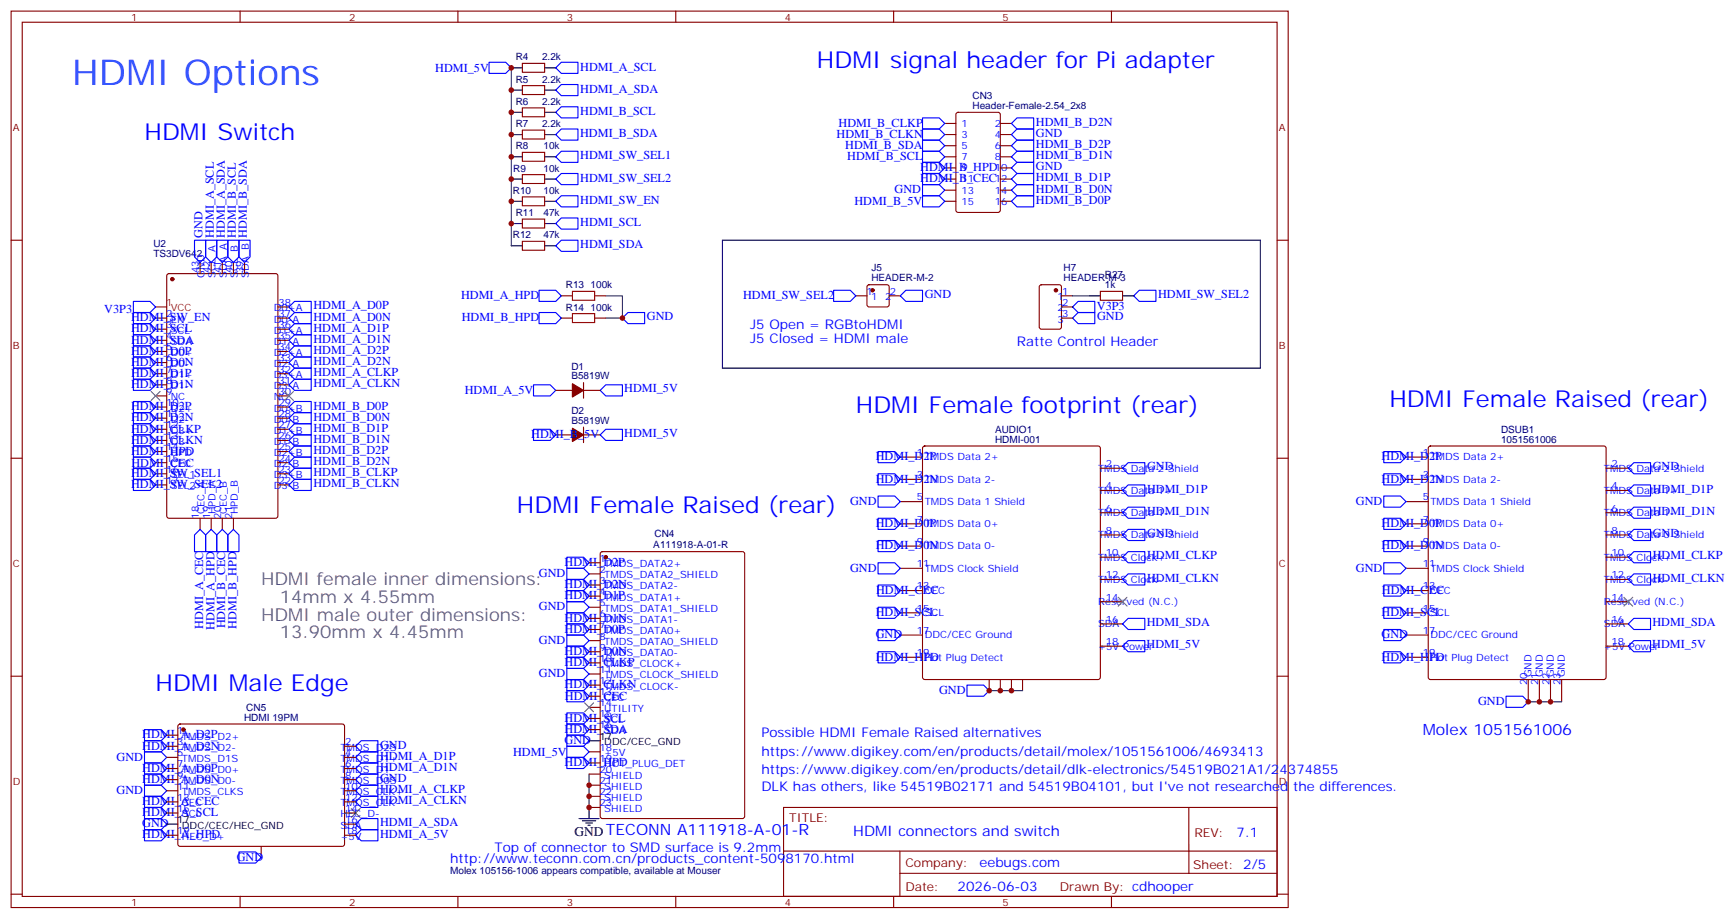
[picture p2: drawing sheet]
<svg xmlns="http://www.w3.org/2000/svg" width="550mm" height="292mm" viewBox="0 0 550 292" stroke-linecap="round" stroke-linejoin="round" font-family="sans-serif">
<g fill="none" stroke="#870000" stroke-width=".35">
<path d="M3.5 3.5h405.4v284.4h-405.4zM7.1 7.1h398.2v277.2h-398.2zM76.2 3.5v3.6M145.3 3.5v3.6M214.5 3.5v3.6M283.6 3.5v3.6M352.8 3.5v3.6M165.8 27.2h7.1v2.8h-7.1zM165.8 20.1h7.1v2.8h-7.1zM165.8 34.2h7.1v2.8h-7.1zM299.9 39.2h3.5M303.6 35.8l.5-.2h12.7l.6 .5 .1 30.6-.5 .6-12.9 .1-.7-.5v-30.6z"/>
<path d="M317.5 39.2h3.5M165.8 48.3h7.1v2.9h-7.1zM165.8 55.4h7.1v2.8h-7.1zM165.8 41.3h7.1v2.8h-7.1zM299.9 42.7h3.5M299.9 46.2h3.5M299.9 49.7h3.5M299.9 53.3h3.5M299.9 56.8h3.5M317.5 42.7h3.5M317.5 46.2h3.5M317.5 49.7h3.5"/>
<path d="M317.5 53.3h3.5M317.5 56.8h3.5M3.5 76.2h3.6M165.8 69.5h7.1v2.8h-7.1zM165.8 76.6h7.1v2.8h-7.1zM165.8 62.4h7.1v2.9h-7.1zM299.9 60.3h3.5M299.9 63.9h3.5M317.5 60.3h3.5M317.5 63.9h3.5M405.3 76.2h3.6M53.2 87l.4-.2h33.9l.6 .4 .1 76.5-.5 .6-34.1 .1-.6-.5-.1-76.4z"/>
<path d="M63.5 83.3v3.5M67 83.3v3.5M70.6 83.3v3.5M74.1 83.3v3.5M77.6 83.3v3.5M88.2 97.4h3.5M178.2 93.8h3.5M188.7 93.8h3.6M271.6 93.8h3.6M275.4 90.5l.5-.2h5.6l.5 .2 .2 .5v5.7l-.2 .5-.5 .2h-5.6l-.5-.3-.2-.4v-5.7zM282.2 93.8h3.6M330.1 90.5l.5-.2h5.6l.6 .4 .1 13-.5 .7h-5.8l-.7-.4-.1-13z"/>
<path d="M336.9 97.4h3.5M336.9 93.8h3.5M349.2 92.4h7.1v2.8h-7.1zM49.4 118.5h3.5M49.4 115h3.5M49.4 111.5h3.5M49.4 107.9h3.5M49.4 104.4h3.5M49.4 100.9h3.5M88.2 118.5h3.5M88.2 115h3.5M88.2 111.5h3.5"/>
<path d="M88.2 107.9h3.5M88.2 104.4h3.5M88.2 100.9h3.5M178.2 100.9h3.5M188.7 100.9h3.6M336.9 100.9h3.5M49.4 139.7h3.5M49.4 136.2h3.5M49.4 132.6h3.5M49.4 129.1h3.5M49.4 125.6h3.5M49.4 122.1h3.5"/>
<path d="M88.2 139.7h3.5M88.2 136.2h3.5M88.2 132.6h3.5M88.2 129.1h3.5M88.2 125.6h3.5M88.2 122.1h3.5M176.4 123.8h5.3M176.4 137.9h5.3M185.2 121.4v4.9M185.2 135.5v4.9M185.2 123.8h5.3M185.2 137.9h5.3"/>
<path d="M3.5 145.3h3.6M49.4 153.8h3.5M49.4 150.3h3.5M49.4 146.8h3.5M49.4 143.2h3.5M88.2 153.8h3.5M88.2 150.3h3.5M88.2 146.8h3.5M88.2 143.2h3.5M285.8 159.1h7M285.8 152h7M285.8 145h7"/>
<path d="M293 141.7l.5-.2h55l.5 .2 .2 .5v72.6l-.2 .5-.5 .2h-55l-.5-.2-.2-.5v-72.6zM349.2 155.6h7.1M349.2 148.5h7.1M405.3 145.3h3.6M446.3 159.1h7M446.3 152h7M446.3 145h7M453.6 141.7l.4-.2h55.1l.5 .2 .2 .5v72.6l-.3 .5-.4 .2h-55.1l-.5-.2-.2-.5v-72.6zM509.8 155.6h7M509.8 148.5h7M63.5 164.4v3.5M67 164.4v3.5"/>
<path d="M70.6 164.4v3.5M74.1 164.4v3.5M187 178.5h3.5M190.7 175.2l.5-.2h44.5l.6 .4 .1 83.5-.5 .7h-44.7l-.6-.4-.1-83.5zM285.8 173.2h7M285.8 166.2h7M349.2 176.7h7.1M349.2 169.7h7.1M349.2 162.6h7.1M446.3 173.2h7M446.3 166.2h7M509.8 176.7h7"/>
<path d="M509.8 169.7h7M509.8 162.6h7M187 182h3.5M187 185.6h3.5M187 189.1h3.5M187 192.6h3.5M187 196.1h3.5M187 199.7h3.5M285.8 194.4h7M285.8 187.3h7M285.8 180.3h7M349.2 197.9h7.1"/>
<path d="M349.2 190.9h7.1M349.2 183.8h7.1M446.3 194.4h7M446.3 187.3h7M446.3 180.3h7M509.8 197.9h7M509.8 190.9h7M509.8 183.8h7M3.5 214.5h3.6M187 203.2h3.5M187 206.7h3.5M187 210.3h3.5"/>
<path d="M187 213.8h3.5M187 217.3h3.5M285.8 208.5h7M285.8 201.4h7M314 215.5v3.6M317.5 215.5v3.6M321 215.5v3.6M324.6 215.5v3.6M349.2 205h7.1M405.3 214.5h3.6M446.3 208.5h7M446.3 201.4h7"/>
<path d="M485.1 215.5v7.1M488.6 215.5v7.1M492.1 215.5v7.1M495.7 215.5v7.1M509.8 205h7M52.9 233.2h3.5M52.9 236.7h3.5M56.7 229.9l.4-.2h51.6l.5 .2 .2 .5-.1 37.6-.6 .5-51.8-.1-.5-.6v-37.4zM109.4 236.7h3.5M187 220.8h3.5M187 224.4h3.5M187 227.9h3.5"/>
<path d="M187 231.4h3.5M187 238.5h3.5M52.9 240.2h3.5M52.9 243.8h3.5M52.9 247.3h3.5M52.9 250.8h3.5M52.9 254.4h3.5M52.9 257.9h3.5M109.4 240.2h3.5M109.4 243.8h3.5M109.4 247.3h3.5M109.4 250.8h3.5"/>
<path d="M109.4 254.4h3.5M109.4 257.9h3.5M187 242h3.5M187 245.5h3.5M187 249.1h3.5M187 252.6h3.5M187 256.1h3.5M248.7 256.1h156.6v28.2h-156.6zM377.3 256.1v20.9M52.9 264.9h3.5M82.9 268.5v3.5M109.4 261.4h3.5"/>
<path d="M109.4 264.9h3.5M248.7 270h156.5M285.6 277h119.6M285.6 270v14.1M3.5 283.6h3.6M76.2 284.3v3.6M145.3 284.3v3.6M214.5 284.3v3.6M283.6 284.3v3.6M352.8 284.3v3.6M405.3 283.6h3.6"/>
</g>
<g fill="none" stroke="#00f" stroke-width=".35">
<path d="M155.2 19.8h5.3l1.8 1.7-1.8 1.8h-5.3zM178.2 19.8h5.2v3.5h-5.2l-1.8-1.8zM176.4 35.6l1.8-1.7h5.2v3.5h-5.2zM178.2 26.8h5.2v3.5h-5.2l-1.8-1.7zM292.8 37.4h5.3l1.8 1.8-1.8 1.7h-5.3zM322.8 37.4h5.3v3.5h-5.3l-1.8-1.7zM176.4 49.7l1.8-1.7h5.2v3.5h-5.2zM176.4 56.8l1.8-1.8h5.2v3.6h-5.2zM178.2 40.9h5.2v3.5h-5.2l-1.8-1.7zM292.8 58.6h5.3l1.8 1.7-1.8 1.8h-5.3zM292.8 40.9h5.3l1.8 1.8-1.8 1.7h-5.3zM292.8 48h5.3l1.8 1.7-1.8 1.8h-5.3z"/>
<path d="M292.8 44.4h5.3l1.8 1.8-1.8 1.8h-5.3zM292.8 55h5.3l1.8 1.8-1.8 1.8h-5.3zM292.8 51.5h5.3l1.8 1.8-1.8 1.7h-5.3zM321 42.7l1.8-1.8h5.3v3.5h-5.3zM321 49.7l1.8-1.7h5.3v3.5h-5.3zM321 56.8l1.8-1.8h5.3v3.6h-5.3zM322.8 51.5h5.3v3.5h-5.3l-1.8-1.7zM322.8 44.4h5.3v3.6h-5.3l-1.8-1.8zM61.7 76.2h3.6v5.3l-1.8 1.8-1.8-1.8zM65.3 76.2h3.5v5.3l-1.8 1.8-1.7-1.8zM68.8 76.2h3.5v5.3l-1.7 1.8-1.8-1.8zM72.3 76.2h3.5v5.3l-1.7 1.8-1.8-1.8z"/>
<path d="M75.8 76.2h3.6v5.3l-1.8 1.8-1.8-1.8zM176.4 70.9l1.8-1.8h5.2v3.6h-5.2zM176.4 78l1.8-1.8h5.2v3.5h-5.2zM176.4 63.9l1.8-1.8h5.2v3.5h-5.2zM292.8 62.1h5.3l1.8 1.8-1.8 1.7h-5.3zM321 60.3l1.8-1.7h5.3v3.5h-5.3zM322.8 62.1h5.3v3.5h-5.3l-1.8-1.7zM42.3 95.6h5.3l1.8 1.8-1.8 1.7h-5.3zM42.3 99.1h5.3l1.8 1.8-1.8 1.8h-5.3zM91.7 97.4l1.8-1.8h5.3v3.5h-5.3zM171.1 99.1h5.3l1.8 1.8-1.8 1.8h-5.3zM171.1 92.1h5.3l1.8 1.7-1.8 1.8h-5.3z"/>
<path d="M264.6 92.1h5.3l1.7 1.7-1.7 1.8h-5.3zM285.8 93.8l1.7-1.7h5.3v3.5h-5.3zM342.2 95.6h5.3v3.5h-5.3l-1.8-1.7zM361.6 92.1h5.3v3.5h-5.3l-1.8-1.8zM42.3 116.8h5.3l1.8 1.7-1.8 1.8h-5.3zM42.3 109.7h5.3l1.8 1.8-1.8 1.7h-5.3zM42.3 113.2h5.3l1.8 1.8-1.8 1.8h-5.3zM42.3 102.7h5.3l1.8 1.7-1.8 1.8h-5.3zM42.3 106.2h5.3l1.8 1.7-1.8 1.8h-5.3zM91.7 111.5l1.8-1.8h5.3v3.5h-5.3zM91.7 115l1.8-1.8h5.3v3.6h-5.3zM91.7 100.9l1.8-1.8h5.3v3.6h-5.3z"/>
<path d="M91.7 104.4l1.8-1.7h5.3v3.5h-5.3zM91.7 107.9l1.8-1.7h5.3v3.5h-5.3zM91.7 118.5l1.8-1.7h5.3v3.5h-5.3zM197.6 100.9l1.7-1.8h5.3v3.6h-5.3zM340.4 100.9l1.8-1.8h5.3v3.6h-5.3zM42.3 127.4h5.3l1.8 1.7-1.8 1.8h-5.3zM42.3 130.9h5.3l1.8 1.7-1.8 1.8h-5.3zM42.3 120.3h5.3l1.8 1.8-1.8 1.7h-5.3zM42.3 134.4h5.3l1.8 1.8-1.8 1.7h-5.3zM42.3 137.9h5.3l1.8 1.8-1.8 1.8h-5.3zM91.7 122.1l1.8-1.8h5.3v3.5h-5.3zM91.7 129.1l1.8-1.7h5.3v3.5h-5.3z"/>
<path d="M91.7 132.6l1.8-1.7h5.3v3.5h-5.3zM91.7 136.2l1.8-1.8h5.3v3.5h-5.3zM91.7 139.7l1.8-1.8h5.3v3.6h-5.3zM169.3 122.1h5.3l1.8 1.7-1.8 1.8h-5.3zM169.3 136.2h5.3l1.8 1.7-1.8 1.8h-5.3zM190.5 123.8l1.8-1.7h5.3v3.5h-5.3zM190.5 137.9l1.8-1.7h5.3v3.5h-5.3zM42.3 145h5.3l1.8 1.8-1.8 1.7h-5.3zM42.3 141.5h5.3l1.8 1.7-1.8 1.8h-5.3zM42.3 148.5h5.3l1.8 1.8-1.8 1.7h-5.3zM42.3 152h5.3l1.8 1.8-1.8 1.8h-5.3zM91.7 146.8l1.8-1.8h5.3v3.5h-5.3z"/>
<path d="M91.7 150.3l1.8-1.8h5.3v3.5h-5.3zM91.7 153.8l1.8-1.8h5.3v3.6h-5.3zM93.5 141.5h5.3v3.5h-5.3l-1.8-1.8zM278.7 143.2h5.3l1.8 1.8-1.8 1.8h-5.3zM278.7 150.3h5.3l1.8 1.7-1.8 1.8h-5.3zM278.7 157.3h5.3l1.8 1.8-1.8 1.8h-5.3zM356.3 148.5l1.8-1.7h5.3v3.5h-5.3zM356.3 155.6l1.8-1.8h5.3v3.5h-5.3zM439.2 157.3h5.3l1.8 1.8-1.8 1.8h-5.3zM439.2 150.3h5.3l1.8 1.7-1.8 1.8h-5.3zM439.2 143.2h5.3l1.8 1.8-1.8 1.8h-5.3zM516.8 155.6l1.8-1.8h5.3v3.5h-5.3z"/>
<path d="M516.8 148.5l1.8-1.7h5.3v3.5h-5.3zM63.5 167.9l1.8 1.8v5.3h-3.6v-5.3zM67 167.9l1.8 1.8v5.3h-3.5v-5.3zM70.6 167.9l1.7 1.8v5.3h-3.5v-5.3zM74.1 167.9l1.7 1.8v5.3h-3.5v-5.3zM179.9 176.7h5.3l1.8 1.8-1.8 1.8h-5.3zM278.7 178.5h5.3l1.8 1.8-1.8 1.7h-5.3zM278.7 164.4h5.3l1.8 1.8-1.8 1.7h-5.3zM278.7 171.4h5.3l1.8 1.8-1.8 1.8h-5.3zM356.3 169.7l1.8-1.8h5.3v3.5h-5.3zM356.3 176.7l1.8-1.7h5.3v3.5h-5.3zM358.1 160.9h5.3v3.5h-5.3l-1.8-1.8z"/>
<path d="M439.2 171.4h5.3l1.8 1.8-1.8 1.8h-5.3zM439.2 164.4h5.3l1.8 1.8-1.8 1.7h-5.3zM439.2 178.5h5.3l1.8 1.8-1.8 1.7h-5.3zM516.8 162.6l1.8-1.7h5.3v3.5h-5.3zM516.8 176.7l1.8-1.7h5.3v3.5h-5.3zM516.8 169.7l1.8-1.8h5.3v3.5h-5.3zM179.9 194.4h5.3l1.8 1.7-1.8 1.8h-5.3zM179.9 187.3h5.3l1.8 1.8-1.8 1.8h-5.3zM179.9 183.8h5.3l1.8 1.8-1.8 1.7h-5.3zM179.9 197.9h5.3l1.8 1.8-1.8 1.7h-5.3zM179.9 190.9h5.3l1.8 1.7-1.8 1.8h-5.3zM179.9 180.3h5.3l1.8 1.7-1.8 1.8h-5.3z"/>
<path d="M278.7 185.6h5.3l1.8 1.7-1.8 1.8h-5.3zM278.7 192.6h5.3l1.8 1.8-1.8 1.7h-5.3zM278.7 199.7h5.3l1.8 1.7-1.8 1.8h-5.3zM358.1 196.1h5.3v3.6h-5.3l-1.8-1.8zM358.1 182h5.3v3.6h-5.3l-1.8-1.8zM439.2 199.7h5.3l1.8 1.7-1.8 1.8h-5.3zM439.2 192.6h5.3l1.8 1.8-1.8 1.7h-5.3zM439.2 185.6h5.3l1.8 1.7-1.8 1.8h-5.3zM516.8 183.8l1.8-1.8h5.3v3.6h-5.3zM516.8 197.9l1.8-1.8h5.3v3.6h-5.3zM179.9 215.5h5.3l1.8 1.8-1.8 1.8h-5.3zM179.9 208.5h5.3l1.8 1.8-1.8 1.7h-5.3z"/>
<path d="M179.9 205h5.3l1.8 1.7-1.8 1.8h-5.3zM179.9 219.1h5.3l1.8 1.7-1.8 1.8h-5.3zM179.9 212h5.3l1.8 1.8-1.8 1.7h-5.3zM179.9 201.4h5.3l1.8 1.8-1.8 1.8h-5.3zM278.7 206.7h5.3l1.8 1.8-1.8 1.8h-5.3zM306.9 217.3h5.3l1.8 1.8-1.8 1.7h-5.3zM356.3 205l1.8-1.8h5.3v3.5h-5.3zM439.2 206.7h5.3l1.8 1.8-1.8 1.8h-5.3zM516.8 205l1.8-1.8h5.3v3.5h-5.3zM45.9 234.9h5.3l1.7 1.8-1.7 1.8h-5.3zM45.9 231.4h5.3l1.7 1.8-1.7 1.7h-5.3zM45.9 238.5h5.3l1.7 1.7-1.7 1.8h-5.3z"/>
<path d="M112.9 236.7l1.8-1.8h5.2v3.6h-5.2zM179.9 229.7h5.3l1.8 1.7-1.8 1.8h-5.3zM179.9 236.7h5.3l1.8 1.8-1.8 1.7h-5.3zM179.9 226.1h5.3l1.8 1.8-1.8 1.8h-5.3zM179.9 233.2h5.3l1.8 1.7-1.8 1.8h-5.3zM478 220.8h5.3l1.8 1.8-1.8 1.8h-5.3zM45.9 259.6h5.3l1.7 1.8-1.7 1.8h-5.3zM45.9 256.1h5.3l1.7 1.8-1.7 1.7h-5.3zM45.9 252.6h5.3l1.7 1.8-1.7 1.7h-5.3zM45.9 245.5h5.3l1.7 1.8-1.7 1.8h-5.3zM45.9 242h5.3l1.7 1.8-1.7 1.7h-5.3zM45.9 249.1h5.3l1.7 1.7-1.7 1.8h-5.3z"/>
<path d="M112.9 240.2l1.8-1.7h5.2v3.5h-5.2zM112.9 243.8l1.8-1.8h5.2v3.5h-5.2zM112.9 250.8l1.8-1.7h5.2v3.5h-5.2zM112.9 254.4l1.8-1.8h5.2v3.5h-5.2zM114.7 245.5h5.2v3.6h-5.2l-1.8-1.8zM179.9 240.2h5.3l1.8 1.8-1.8 1.8h-5.3zM45.9 263.2h5.3l1.7 1.7-1.7 1.8h-5.3zM75.8 270.2h5.3l1.8 1.8-1.8 1.8h-5.3zM112.9 264.9l1.8-1.7h5.2v3.5h-5.2zM112.9 261.4l1.8-1.8h5.2v3.6h-5.2z"/>
</g>
<path d="M162.3 21.5v56.5M192.3 93.8h5.3v7.1h-5.3M340.4 93.8h5.3M314 219.1h10.6M485.1 222.6h10.6M187 245.5v10.6" fill="none" stroke="#008700" stroke-width=".35"/>
<g fill="#870000" stroke="#870000" stroke-width=".35">
<path d="M181.7 121.7l3.5 2.1-3.5 2.1z"/>
<path d="M181.7 135.8l3.5 2.1-3.5 2.2z"/>
<circle cx="192.3" cy="176.7" r=".53"/>
<circle cx="54.7" cy="88.5" r=".53"/>
<circle cx="58.2" cy="231.4" r=".53"/>
<circle cx="276.9" cy="92.1" r=".53"/>
<circle cx="335.1" cy="92.1" r=".53"/>
</g>
<g fill="none" stroke="#000" stroke-width=".35">
<path d="M162.3 28.6h3.5M162.3 21.5h3.5M162.3 35.6h3.5M172.9 28.6h3.5M172.9 21.5h3.5M172.9 35.6h3.5M162.3 49.7h3.5M162.3 56.8h3.5M162.3 42.7h3.5M172.9 49.7h3.5M172.9 56.8h3.5M172.9 42.7h3.5"/>
<path d="M162.3 70.9h3.5M162.3 78h3.5M162.3 63.9h3.5M172.9 70.9h3.5M172.9 78h3.5M172.9 63.9h3.5M229.3 76.2h170.7v40.6h-170.7zM345.7 93.8h3.5M356.3 93.8h3.5M187 234.9h3.5M183.8 259.6h6.3M187 256.1v3.5"/>
<path d="M52.9 261.4h3.5M184.9 260.3h4.2M185.9 261.1h2.1M186.6 261.8h.7"/>
</g>
<path d="M49.4 97.4h3.5" fill="none" stroke="#f00" stroke-width=".35"/>
<path d="M48 124.2l2.8 2.8M50.8 124.2l-2.8 2.8M90.3 124.2l2.8 2.8M93.1 124.2l-2.8 2.8M354.9 189.4l2.8 2.9M357.7 189.4l-2.8 2.9M515.4 189.4l2.8 2.9M518.2 189.4l-2.8 2.9M185.6 223l2.8 2.8M188.4 223l-2.8 2.8M111.5 256.5l2.8 2.8M114.3 256.5l-2.8 2.8" fill="none" stroke="#3c3" stroke-width=".35"/>
<path d="M181.7 92.4h7v2.8h-7zM181.7 99.5h7v2.8h-7z" fill="none" stroke="#a10000" stroke-width=".35"/>
<g fill="#c00">
<circle cx="187" cy="252.6" r=".88"/>
<circle cx="187" cy="249.1" r=".88"/>
<circle cx="187" cy="256.1" r=".88"/>
<circle cx="162.3" cy="21.5" r=".88"/>
<circle cx="162.3" cy="28.6" r=".88"/>
<circle cx="162.3" cy="49.7" r=".88"/>
<circle cx="162.3" cy="70.9" r=".88"/>
<circle cx="162.3" cy="56.8" r=".88"/>
<circle cx="162.3" cy="63.9" r=".88"/>
<circle cx="162.3" cy="35.6" r=".88"/>
<circle cx="162.3" cy="42.7" r=".88"/>
<circle cx="197.6" cy="100.9" r=".88"/>
<circle cx="314" cy="219.1" r=".88"/>
<circle cx="317.5" cy="219.1" r=".88"/>
<circle cx="321" cy="219.1" r=".88"/>
<circle cx="492.1" cy="222.6" r=".88"/>
<circle cx="488.6" cy="222.6" r=".88"/>
<circle cx="485.1" cy="222.6" r=".88"/>
</g>
<text font-size="11.3" fill="#0060ff" x="22.9" y="26.8">HDMI Options</text>
<g font-size="7.4" fill="#00f">
<text x="259.3" y="21.5">HDMI signal header for Pi adapter</text>
<text x="45.9" y="44.4">HDMI Switch</text>
<text x="271.6" y="130.9">HDMI Female footprint (rear)</text>
<text x="441" y="129.1">HDMI Female Raised (rear)</text>
<text x="164" y="162.6">HDMI Female Raised (rear)</text>
<text x="49.4" y="219.1">HDMI Male Edge</text>
</g>
<g font-size="5.6" fill="#666">
<text x="82.9" y="185.6">HDMI female inner dimensions:</text>
<text x="88.8" y="191.2">14mm x 4.55mm</text>
<text x="82.9" y="196.8">HDMI male outer dimensions:</text>
<text x="88.8" y="202.5">13.90mm x 4.45mm</text>
</g>
<g font-size="4.9" fill="#00f">
<text x="451.6" y="233.2">Molex 1051561006</text>
<text x="192.3" y="264.9">TECONN A111918-A-01-R</text>
</g>
<text font-size="4.6" fill="#00f" x="270.8" y="265.1">HDMI connectors and switch</text>
<g font-size="4.2" fill="#00f">
<text x="238.1" y="104.4">J5 Open = RGBtoHDMI</text>
<text x="238.1" y="108.7">J5 Closed = HDMI male</text>
<text x="322.8" y="109.7">Ratte Control Header</text>
<text x="241.7" y="233.9">Possible HDMI Female Raised alternatives</text>
<text x="241.7" y="239.9">https://www.digikey.com/en/products/detail/molex/1051561006/4693413</text>
<text x="241.7" y="245.5">https://www.digikey.com/en/products/detail/dlk-electronics/54519B021A1/24374855</text>
<text x="241.7" y="250.8">DLK has others, like 54519B02171 and 54519B04101, but I've not researched the differences.</text>
<text x="392.5" y="265.4">7.1</text>
<text x="142.9" y="273.8">http://www.teconn.com.cn/products_content-5098170.html</text>
<text x="157" y="270.2">Top of connector to SMD surface is 9.2mm</text>
<text x="310.9" y="274.9">eebugs.com</text>
<text x="304" y="282.7">2026-06-03</text>
</g>
<text font-size="4.2" x="182.4" y="265.3">GND</text>
<g font-size="3.9" fill="#00f">
<text x="138.1" y="22.7">HDMI_5V</text>
<text x="184.2" y="22.4">HDMI_A_SCL</text>
<text x="184.1" y="29.3">HDMI_A_SDA</text>
<text x="184.2" y="36.5">HDMI_B_SCL</text>
<text x="266.2" y="40.2">HDMI_B_CLKP</text>
<text x="328.8" y="39.9">HDMI_B_D2N</text>
<text x="184.1" y="43.5">HDMI_B_SDA</text>
<text x="265.5" y="43.7">HDMI_B_CLKN</text>
<text x="268.3" y="47.2">HDMI_B_SDA</text>
<text x="328.8" y="43.5">GND</text>
<text x="328.8" y="47">HDMI_B_D2P</text>
<text x="184.1" y="50.5">HDMI_SW_SEL1</text>
<text x="268.9" y="50.8">HDMI_B_SCL</text>
<text x="328.8" y="50.5">HDMI_B_D1N</text>
<text x="184.1" y="57.6">HDMI_SW_SEL2</text>
<text x="292.1" y="57.8">HDMI_B_CEC</text>
<text x="292.1" y="54.3">HDMI_B_HPD</text>
<text x="328.8" y="54">GND</text>
<text x="328.8" y="57.6">HDMI_B_D1P</text>
<text x="184.1" y="64.6">HDMI_SW_EN</text>
<text x="271.2" y="64.9">HDMI_B_5V</text>
<text x="283.9" y="61.3">GND</text>
<text x="328.8" y="64.6">HDMI_B_D0P</text>
<text x="328.8" y="61.1">HDMI_B_D0N</text>
<text x="184.1" y="71.7">HDMI_SCL</text>
<text x="64.2" y="75.5" transform="rotate(-90 64.2 75.5)">GND</text>
<text x="67.8" y="75.5" transform="rotate(-90 67.8 75.5)">HDMI_A_SCL</text>
<text x="71.3" y="75.5" transform="rotate(-90 71.3 75.5)">HDMI_A_SDA</text>
<text x="74.9" y="75.5" transform="rotate(-90 74.9 75.5)">HDMI_B_SCL</text>
<text x="78.4" y="75.5" transform="rotate(-90 78.4 75.5)">HDMI_B_SDA</text>
<text x="184.1" y="78.8">HDMI_SDA</text>
<text x="146.3" y="94.9">HDMI_A_HPD</text>
<text x="235.9" y="94.7">HDMI_SW_SEL2</text>
<text x="293.5" y="94.6">GND</text>
<text x="367.6" y="94.6">HDMI_SW_SEL2</text>
<text x="33.1" y="99.1">V3P3</text>
<text x="41.6" y="102">HDMI_SW_EN</text>
<text x="99.5" y="98.2">HDMI_A_D0P</text>
<text x="99.5" y="101.7">HDMI_A_D0N</text>
<text x="146.6" y="101.9">HDMI_B_HPD</text>
<text x="205.3" y="101.6">GND</text>
<text x="348.1" y="98.3">V3P3</text>
<text x="348.2" y="101.6">GND</text>
<text x="41.6" y="105.4">HDMI_SCL</text>
<text x="99.5" y="105.2">HDMI_A_D1P</text>
<text x="41.6" y="112.5">HDMI_D0P</text>
<text x="41.6" y="109">HDMI_SDA</text>
<text x="99.5" y="112.3">HDMI_A_D2P</text>
<text x="99.5" y="108.7">HDMI_A_D1N</text>
<text x="41.6" y="119.6">HDMI_D1P</text>
<text x="41.6" y="116">HDMI_D0N</text>
<text x="99.5" y="115.8">HDMI_A_D2N</text>
<text x="99.5" y="119.3">HDMI_A_CLKP</text>
<text x="41.6" y="123.1">HDMI_D1N</text>
<text x="99.5" y="122.9">HDMI_A_CLKN</text>
<text x="147.5" y="124.9">HDMI_A_5V</text>
<text x="198.1" y="124.4">HDMI_5V</text>
<text x="41.6" y="130.2">HDMI_D2P</text>
<text x="99.5" y="129.9">HDMI_B_D0P</text>
<text x="41.6" y="133.7">HDMI_D2N</text>
<text x="41.6" y="137.2">HDMI_CLKP</text>
<text x="99.5" y="136.9">HDMI_B_D1P</text>
<text x="99.5" y="133.5">HDMI_B_D0N</text>
<text x="41.6" y="140.7">HDMI_CLKN</text>
<text x="99.5" y="140.5">HDMI_B_D1N</text>
<text x="168.6" y="139">HDMI_B_5V</text>
<text x="198.1" y="138.5">HDMI_5V</text>
<text x="41.6" y="144.3">HDMI_HPD</text>
<text x="41.7" y="148">HDMI_CEC</text>
<text x="99.5" y="144">HDMI_B_D2P</text>
<text x="99.5" y="147.6">HDMI_B_D2N</text>
<text x="278" y="146">HDMI_D2P</text>
<text x="364.1" y="149.2">GND</text>
<text x="438.5" y="146">HDMI_D2P</text>
<text x="524.6" y="149.2">GND</text>
<text x="41.6" y="151.3">HDMI_SW_SEL1</text>
<text x="41.6" y="154.9">HDMI_SW_SEL2</text>
<text x="99.5" y="151">HDMI_B_CLKP</text>
<text x="99.5" y="154.6">HDMI_B_CLKN</text>
<text x="278" y="153.1">HDMI_D2N</text>
<text x="438.5" y="153.1">HDMI_D2N</text>
<text x="269.8" y="160.1">GND</text>
<text x="364.1" y="156.2">HDMI_D1P</text>
<text x="430.4" y="160.1">GND</text>
<text x="524.6" y="156.2">HDMI_D1P</text>
<text x="278" y="167.2">HDMI_D0P</text>
<text x="364.1" y="163.3">HDMI_D1N</text>
<text x="438.5" y="167.2">HDMI_D0P</text>
<text x="524.6" y="163.3">HDMI_D1N</text>
<text x="364.1" y="170.4">GND</text>
<text x="524.6" y="170.4">GND</text>
<text x="179.2" y="179.6">HDMI_D2P</text>
<text x="278" y="174.2">HDMI_D0N</text>
<text x="364.1" y="177.4">HDMI_CLKP</text>
<text x="438.5" y="174.2">HDMI_D0N</text>
<text x="524.6" y="177.4">HDMI_CLKP</text>
<text x="171.1" y="183.1">GND</text>
<text x="269.8" y="181.3">GND</text>
<text x="364.1" y="184.5">HDMI_CLKN</text>
<text x="430.4" y="181.3">GND</text>
<text x="524.6" y="184.5">HDMI_CLKN</text>
<text x="179.2" y="190.1">HDMI_D1P</text>
<text x="179.2" y="186.6">HDMI_D2N</text>
<text x="278.1" y="188.6">HDMI_CEC</text>
<text x="438.6" y="188.6">HDMI_CEC</text>
<text x="171.1" y="193.6">GND</text>
<text x="179.2" y="197.2">HDMI_D1N</text>
<text x="278" y="195.4">HDMI_SCL</text>
<text x="438.5" y="195.4">HDMI_SCL</text>
<text x="64.5" y="199.5" transform="rotate(-90 64.5 199.5)">HDMI_A_CEC</text>
<text x="68.1" y="199.7" transform="rotate(-90 68.1 199.7)">HDMI_A_HPD</text>
<text x="71.5" y="199.3" transform="rotate(-90 71.5 199.3)">HDMI_B_CEC</text>
<text x="75.1" y="199.5" transform="rotate(-90 75.1 199.5)">HDMI_B_HPD</text>
<text x="179.2" y="200.7">HDMI_D0P</text>
<text x="278" y="202.5">GND</text>
<text x="364" y="198.6">HDMI_SDA</text>
<text x="438.5" y="202.5">GND</text>
<text x="524.5" y="198.6">HDMI_SDA</text>
<text x="171.1" y="204.2">GND</text>
<text x="179.2" y="207.7">HDMI_D0N</text>
<text x="278" y="209.5">HDMI_HPD</text>
<text x="363.9" y="205.4">HDMI_5V</text>
<text x="438.5" y="209.5">HDMI_HPD</text>
<text x="524.4" y="205.4">HDMI_5V</text>
<text x="171.1" y="214.8">GND</text>
<text x="179.2" y="211.3">HDMI_CLKP</text>
<text x="179.2" y="218.3">HDMI_CLKN</text>
<text x="298.1" y="220.1">GND</text>
<text x="179.3" y="222.1">HDMI_CEC</text>
<text x="469.2" y="223.6">GND</text>
<text x="179.2" y="232.4">HDMI_SDA</text>
<text x="179.2" y="228.9">HDMI_SCL</text>
<text x="45.2" y="237.7">HDMI_A_D2N</text>
<text x="45.2" y="234.2">HDMI_A_D2P</text>
<text x="120.6" y="237.5">GND</text>
<text x="162.8" y="239.7">HDMI_5V</text>
<text x="179.2" y="236">GND</text>
<text x="37" y="241.3">GND</text>
<text x="45.2" y="244.8">HDMI_A_D0P</text>
<text x="120.6" y="241">HDMI_A_D1P</text>
<text x="120.6" y="244.5">HDMI_A_D1N</text>
<text x="179.2" y="243">HDMI_HPD</text>
<text x="37" y="251.8">GND</text>
<text x="45.2" y="248.3">HDMI_A_D0N</text>
<text x="120.6" y="251.6">HDMI_A_CLKP</text>
<text x="120.6" y="248.1">GND</text>
<text x="45.2" y="255.4">HDMI_A_CEC</text>
<text x="120.6" y="255.1">HDMI_A_CLKN</text>
<text x="45.2" y="262.5">GND</text>
<text x="45.2" y="258.9">HDMI_A_SCL</text>
<text x="120.6" y="262.1">HDMI_A_SDA</text>
<text x="45.2" y="266">HDMI_A_HPD</text>
<text x="120.6" y="265.7">HDMI_A_5V</text>
<text x="75.1" y="273">GND</text>
</g>
<g font-size="3.9" fill="#800">
<text x="250.5" y="260.7">TITLE:</text>
<text x="379.1" y="265.4">REV:</text>
<text x="287.4" y="274.9">Company:</text>
<text x="378.7" y="275.5">Sheet: 2/5</text>
<text x="287.4" y="282.6">Date:</text>
<text x="336.4" y="282.7">Drawn By: cdhooper</text>
</g>
<g font-size="3.2" fill="#800">
<text x="41.6" y="6.5">1</text>
<text x="110.8" y="6.5">2</text>
<text x="179.9" y="6.5">3</text>
<text x="249.1" y="6.5">4</text>
<text x="318.2" y="6.5">5</text>
<text x="4.1" y="41.6">A</text>
<text x="405.9" y="41.6">A</text>
<text x="4.1" y="110.8">B</text>
<text x="405.9" y="110.8">B</text>
<text x="4.1" y="179.9">C</text>
<text x="405.9" y="179.9">C</text>
<text x="4.1" y="249.1">D</text>
<text x="405.9" y="249.1">D</text>
<text x="41.6" y="287.3">1</text>
<text x="110.8" y="287.3">2</text>
<text x="179.9" y="287.3">3</text>
<text x="249.1" y="287.3">4</text>
<text x="318.2" y="287.3">5</text>
</g>
<g font-size="3.2" fill="#000080">
<text x="163.7" y="19.1">R4</text>
<text x="172" y="19.1">2.2k</text>
<text x="163.7" y="26.2">R5</text>
<text x="172" y="26.2">2.2k</text>
<text x="163.7" y="33.2">R6</text>
<text x="172" y="33.2">2.2k</text>
<text x="308.7" y="34.6">Header-Female-2.54_2x8</text>
<text x="308.7" y="31.4">CN3</text>
<text x="163.7" y="40.3">R7</text>
<text x="172" y="40.3">2.2k</text>
<text x="163.7" y="47.4">R8</text>
<text x="172.5" y="47.4">10k</text>
<text x="162.9" y="54.4">R9</text>
<text x="172.5" y="54.4">10k</text>
<text x="162.8" y="61.4">R10</text>
<text x="172.5" y="61.4">10k</text>
<text x="163.7" y="68.5">R11</text>
<text x="172.5" y="68.5">47k</text>
<text x="162.8" y="75.6">R12</text>
<text x="172.5" y="75.6">47k</text>
<text x="48.7" y="81.5">TS3DV642</text>
<text x="48.7" y="78.3">U2</text>
<text x="276.6" y="89.3">HEADER-M-2</text>
<text x="276.6" y="86.1">J5</text>
<text x="337.6" y="89.3">HEADER-M-3</text>
<text x="337.6" y="86.1">H7</text>
<text x="350.7" y="88.2">R27</text>
<text x="179.6" y="91.5">R13</text>
<text x="187.5" y="91.5">100k</text>
<text x="350.7" y="91.4">1k</text>
<text x="179.6" y="98.5">R14</text>
<text x="187.5" y="98.5">100k</text>
<text x="181.3" y="117.2">D1</text>
<text x="181.3" y="120.3">B5819W</text>
<text x="181.3" y="131.3">D2</text>
<text x="181.3" y="134.4">B5819W</text>
<text x="315.8" y="137.4">AUDIO1</text>
<text x="476.4" y="137.4">DSUB1</text>
<text x="315.8" y="140.4">HDMI-001</text>
<text x="476.4" y="140.4">1051561006</text>
<text x="207.4" y="173.7">A111918-A-01-R</text>
<text x="207.7" y="170.5">CN4</text>
<text x="78.2" y="225.4">CN5</text>
<text x="77.5" y="228.6">HDMI 19PM</text>
<text x="142.9" y="277.3">Molex 105156-1006 appears compatible, available at Mouser</text>
</g>
<g font-size="3.2" fill="#00f">
<text x="305.2" y="40.2">1</text>
<text x="315.7" y="40.2">2</text>
<text x="305.2" y="43.7">3</text>
<text x="305.2" y="47.3">5</text>
<text x="315.7" y="43.7">4</text>
<text x="315.7" y="47.3">6</text>
<text x="305.2" y="50.8">7</text>
<text x="315.7" y="50.8">8</text>
<text x="305.2" y="54.3">9</text>
<text x="305.2" y="57.9">11</text>
<text x="315.7" y="54.3">10</text>
<text x="315.7" y="57.9">12</text>
<text x="305.2" y="61.4">13</text>
<text x="305.2" y="64.9">15</text>
<text x="315.7" y="61.4">14</text>
<text x="315.7" y="64.9">16</text>
<text x="63.1" y="86.6" transform="rotate(-90 63.1 86.6)">43</text>
<text x="64.9" y="88.1" transform="rotate(-90 64.9 88.1)">GND</text>
<text x="66.7" y="86.6" transform="rotate(-90 66.7 86.6)">42</text>
<text x="68.4" y="88.1" transform="rotate(-90 68.4 88.1)">SCL_A</text>
<text x="70.2" y="86.6" transform="rotate(-90 70.2 86.6)">41</text>
<text x="72" y="88.1" transform="rotate(-90 72 88.1)">SDA_A</text>
<text x="73.7" y="86.6" transform="rotate(-90 73.7 86.6)">40</text>
<text x="75.5" y="88.1" transform="rotate(-90 75.5 88.1)">SCL_B</text>
<text x="77.3" y="86.6" transform="rotate(-90 77.3 86.6)">39</text>
<text x="79" y="88.1" transform="rotate(-90 79 88.1)">SDA_B</text>
<text x="275" y="93.5">1</text>
<text x="276.5" y="95.2">1</text>
<text x="280.9" y="95.2">2</text>
<text x="282.4" y="93.5">2</text>
<text x="335.6" y="95.2">1</text>
<text x="337.1" y="93.5">1</text>
<text x="52.7" y="100.5">2</text>
<text x="86.9" y="98.8">D0+A</text>
<text x="88.4" y="100.5">37</text>
<text x="88.4" y="97">38</text>
<text x="335.6" y="98.8">2</text>
<text x="337.1" y="97">2</text>
<text x="337.1" y="100.5">3</text>
<text x="52.7" y="104.1">3</text>
<text x="52.7" y="107.6">4</text>
<text x="54.2" y="102.3">EN</text>
<text x="54.2" y="105.8">SCL</text>
<text x="86.9" y="105.8">D1+A</text>
<text x="86.9" y="102.3">D0-A</text>
<text x="88.4" y="107.6">35</text>
<text x="88.4" y="104.1">36</text>
<text x="335.6" y="102.3">3</text>
<text x="52.7" y="111.1">5</text>
<text x="54.2" y="109.4">SDA</text>
<text x="54.2" y="112.9">D0+</text>
<text x="86.9" y="112.9">D2+A</text>
<text x="86.9" y="109.4">D1-A</text>
<text x="88.4" y="111.1">34</text>
<text x="52.7" y="114.7">6</text>
<text x="52.7" y="118.2">7</text>
<text x="54.2" y="116.4">D0-</text>
<text x="54.2" y="119.9">D1+</text>
<text x="86.9" y="119.9">D3+A</text>
<text x="86.9" y="116.4">D2-A</text>
<text x="88.4" y="118.2">32</text>
<text x="88.4" y="114.7">33</text>
<text x="52.7" y="121.7">8</text>
<text x="52.7" y="125.2">9</text>
<text x="54.2" y="123.5">D1-</text>
<text x="86.9" y="123.5">D3-A</text>
<text x="88.4" y="125.2">30</text>
<text x="88.4" y="121.7">31</text>
<text x="52.7" y="128.8">10</text>
<text x="54.2" y="127">NC</text>
<text x="54.2" y="130.5">D2+</text>
<text x="86.9" y="130.5">D0+B</text>
<text x="86.9" y="127">NC</text>
<text x="88.4" y="128.8">29</text>
<text x="52.7" y="132.3">11</text>
<text x="52.7" y="135.8">12</text>
<text x="54.2" y="134.1">D2-</text>
<text x="54.2" y="137.6">D3+</text>
<text x="86.9" y="137.6">D1+B</text>
<text x="86.9" y="134.1">D0-B</text>
<text x="88.4" y="135.8">27</text>
<text x="88.4" y="132.3">28</text>
<text x="52.7" y="139.3">13</text>
<text x="52.7" y="142.9">14</text>
<text x="54.2" y="141.1">D3-</text>
<text x="86.9" y="141.1">D1-B</text>
<text x="88.4" y="142.9">25</text>
<text x="88.4" y="139.3">26</text>
<text x="52.7" y="146.4">15</text>
<text x="52.7" y="149.9">16</text>
<text x="54.2" y="144.6">HPD</text>
<text x="54.2" y="148.2">CEC</text>
<text x="86.9" y="148.2">D2-B</text>
<text x="86.9" y="144.6">D2+B</text>
<text x="88.4" y="149.9">23</text>
<text x="88.4" y="146.4">24</text>
<text x="291" y="144.6">1</text>
<text x="293.5" y="146">TMDS Data 2+</text>
<text x="348.5" y="149.6">TMDS Data 2 Shield</text>
<text x="351" y="148.2">2</text>
<text x="451.6" y="144.6">1</text>
<text x="454" y="146">TMDS Data 2+</text>
<text x="509.1" y="149.6">TMDS Data 2 Shield</text>
<text x="511.5" y="148.2">2</text>
<text x="52.7" y="153.5">17</text>
<text x="54.2" y="151.7">SEL1</text>
<text x="54.2" y="155.2">SEL2</text>
<text x="86.9" y="155.2">D3-B</text>
<text x="86.9" y="151.7">D3+B</text>
<text x="88.4" y="153.5">22</text>
<text x="291" y="151.7">3</text>
<text x="293.5" y="153.1">TMDS Data 2-</text>
<text x="351" y="155.2">4</text>
<text x="451.6" y="151.7">3</text>
<text x="454" y="153.1">TMDS Data 2-</text>
<text x="511.5" y="155.2">4</text>
<text x="291" y="158.7">5</text>
<text x="293.5" y="160.2">TMDS Data 1 Shield</text>
<text x="348.5" y="156.6">TMDS Data 1+</text>
<text x="451.6" y="158.7">5</text>
<text x="454" y="160.2">TMDS Data 1 Shield</text>
<text x="509.1" y="156.6">TMDS Data 1+</text>
<text x="63.1" y="164.6" transform="rotate(-90 63.1 164.6)">18</text>
<text x="64.9" y="163.1" transform="rotate(-90 64.9 163.1)">CEC_A</text>
<text x="66.7" y="164.6" transform="rotate(-90 66.7 164.6)">19</text>
<text x="68.4" y="163.1" transform="rotate(-90 68.4 163.1)">HPD_A</text>
<text x="70.2" y="164.6" transform="rotate(-90 70.2 164.6)">20</text>
<text x="72" y="163.1" transform="rotate(-90 72 163.1)">CEC_B</text>
<text x="73.7" y="164.6" transform="rotate(-90 73.7 164.6)">21</text>
<text x="75.5" y="163.1" transform="rotate(-90 75.5 163.1)">HPD_B</text>
<text x="291" y="165.8">7</text>
<text x="293.5" y="167.2">TMDS Data 0+</text>
<text x="348.5" y="163.7">TMDS Data 1-</text>
<text x="351" y="162.3">6</text>
<text x="451.6" y="165.8">7</text>
<text x="454" y="167.2">TMDS Data 0+</text>
<text x="509.1" y="163.7">TMDS Data 1-</text>
<text x="511.5" y="162.3">6</text>
<text x="291" y="172.9">9</text>
<text x="348.5" y="170.7">TMDS Data 0 Shield</text>
<text x="351" y="169.3">8</text>
<text x="451.6" y="172.9">9</text>
<text x="509.1" y="170.7">TMDS Data 0 Shield</text>
<text x="511.5" y="169.3">8</text>
<text x="190.3" y="178.2">1</text>
<text x="191.8" y="179.9">TMDS_DATA2+</text>
<text x="291" y="179.9">11</text>
<text x="293.5" y="174.3">TMDS Data 0-</text>
<text x="348.5" y="177.8">TMDS Clock+</text>
<text x="351" y="176.4">10</text>
<text x="451.6" y="179.9">11</text>
<text x="454" y="174.3">TMDS Data 0-</text>
<text x="509.1" y="177.8">TMDS Clock+</text>
<text x="511.5" y="176.4">10</text>
<text x="190.3" y="181.7">2</text>
<text x="190.3" y="185.2">3</text>
<text x="191.8" y="183.4">TMDS_DATA2_SHIELD</text>
<text x="293.5" y="181.3">TMDS Clock Shield</text>
<text x="348.5" y="184.9">TMDS Clock-</text>
<text x="351" y="183.4">12</text>
<text x="454" y="181.3">TMDS Clock Shield</text>
<text x="509.1" y="184.9">TMDS Clock-</text>
<text x="511.5" y="183.4">12</text>
<text x="190.3" y="188.7">4</text>
<text x="191.8" y="187">TMDS_DATA2-</text>
<text x="191.8" y="190.5">TMDS_DATA1+</text>
<text x="291" y="187">13</text>
<text x="293.5" y="188.4">CEC</text>
<text x="348.5" y="191.9">Reserved (N.C.)</text>
<text x="351" y="190.5">14</text>
<text x="451.6" y="187">13</text>
<text x="454" y="188.4">CEC</text>
<text x="509.1" y="191.9">Reserved (N.C.)</text>
<text x="511.5" y="190.5">14</text>
<text x="190.3" y="192.3">5</text>
<text x="190.3" y="195.8">6</text>
<text x="191.8" y="194">TMDS_DATA1_SHIELD</text>
<text x="191.8" y="197.6">TMDS_DATA1-</text>
<text x="291" y="194">15</text>
<text x="293.5" y="195.4">SCL</text>
<text x="351" y="197.6">16</text>
<text x="451.6" y="194">15</text>
<text x="454" y="195.4">SCL</text>
<text x="511.5" y="197.6">16</text>
<text x="190.3" y="199.3">7</text>
<text x="190.3" y="202.8">8</text>
<text x="191.8" y="201.1">TMDS_DATA0+</text>
<text x="291" y="201.1">17</text>
<text x="293.5" y="202.5">DDC/CEC Ground</text>
<text x="348.5" y="199">SDA</text>
<text x="451.6" y="201.1">17</text>
<text x="454" y="202.5">DDC/CEC Ground</text>
<text x="509.1" y="199">SDA</text>
<text x="190.3" y="206.4">9</text>
<text x="190.3" y="209.9">10</text>
<text x="191.8" y="204.6">TMDS_DATA0_SHIELD</text>
<text x="191.8" y="208.1">TMDS_DATA0-</text>
<text x="291" y="208.1">19</text>
<text x="293.5" y="209.5">Hot Plug Detect</text>
<text x="348.5" y="206">+5V Power</text>
<text x="351" y="204.6">18</text>
<text x="451.6" y="208.1">19</text>
<text x="454" y="209.5">Hot Plug Detect</text>
<text x="509.1" y="206">+5V Power</text>
<text x="511.5" y="204.6">18</text>
<text x="190.3" y="213.4">11</text>
<text x="191.8" y="211.7">TMDS_CLOCK+</text>
<text x="191.8" y="215.2">TMDS_CLOCK_SHIELD</text>
<text x="486.1" y="214.8" transform="rotate(-90 486.1 214.8)">GND</text>
<text x="489.7" y="214.8" transform="rotate(-90 489.7 214.8)">GND</text>
<text x="493.2" y="214.8" transform="rotate(-90 493.2 214.8)">GND</text>
<text x="496.7" y="214.8" transform="rotate(-90 496.7 214.8)">GND</text>
<text x="190.3" y="217">12</text>
<text x="190.3" y="220.5">13</text>
<text x="191.8" y="218.7">TMDS_CLOCK-</text>
<text x="484.7" y="217.3" transform="rotate(-90 484.7 217.3)">20</text>
<text x="488.2" y="217.3" transform="rotate(-90 488.2 217.3)">21</text>
<text x="491.8" y="217.3" transform="rotate(-90 491.8 217.3)">22</text>
<text x="495.3" y="217.3" transform="rotate(-90 495.3 217.3)">23</text>
<text x="190.3" y="224">14</text>
<text x="190.3" y="227.5">15</text>
<text x="191.8" y="222.2">CEC</text>
<text x="191.8" y="225.8">UTILITY</text>
<text x="56.3" y="232.8">1</text>
<text x="190.3" y="231.1">16</text>
<text x="191.8" y="229.3">SCL</text>
<text x="191.8" y="232.8">SDA</text>
<text x="56.3" y="236.4">3</text>
<text x="56.3" y="239.9">5</text>
<text x="57.7" y="234.6">TMDS_D2+</text>
<text x="57.7" y="238.1">TMDS_D2-</text>
<text x="108.1" y="238.1">TMDS_D2S</text>
<text x="109.5" y="236.4">2</text>
<text x="109.5" y="239.9">4</text>
<text x="190.3" y="238.1">18</text>
<text x="191.8" y="239.9">+5V</text>
<text x="56.3" y="243.4">7</text>
<text x="57.7" y="241.7">TMDS_D1S</text>
<text x="57.7" y="245.2">TMDS_D0+</text>
<text x="108.1" y="241.7">TMDS_D1+</text>
<text x="108.1" y="245.2">TMDS_D1-</text>
<text x="109.5" y="243.4">6</text>
<text x="190.3" y="241.7">19</text>
<text x="190.3" y="245.2">20</text>
<text x="191.8" y="243.4">HOT_PLUG_DET</text>
<text x="56.3" y="246.9">9</text>
<text x="56.3" y="250.5">11</text>
<text x="57.7" y="248.7">TMDS_D0-</text>
<text x="108.1" y="248.7">TMDS_D0S</text>
<text x="109.5" y="246.9">8</text>
<text x="109.5" y="250.5">10</text>
<text x="190.3" y="248.7">21</text>
<text x="191.8" y="246.9">SHIELD</text>
<text x="191.8" y="250.5">SHIELD</text>
<text x="56.3" y="254">13</text>
<text x="56.3" y="257.5">15</text>
<text x="57.7" y="252.2">TMDS_CLKS</text>
<text x="57.7" y="255.8">CEC</text>
<text x="108.1" y="252.2">TMDS_CLK+</text>
<text x="108.1" y="255.8">TMDS_CLK-</text>
<text x="109.5" y="254">12</text>
<text x="109.5" y="257.5">14</text>
<text x="190.3" y="252.2">22</text>
<text x="190.3" y="255.8">23</text>
<text x="191.8" y="254">SHIELD</text>
<text x="191.8" y="257.5">SHIELD</text>
<text x="57.7" y="259.3">SCL</text>
<text x="108.1" y="259.3">HEC_D-</text>
<text x="108.1" y="262.8">SDA</text>
<text x="109.5" y="261.1">16</text>
<text x="56.3" y="264.6">19</text>
<text x="57.7" y="266.3">HEC_D+</text>
<text x="108.1" y="266.3">+5V</text>
<text x="109.5" y="264.6">18</text>
</g>
<g font-size="3.2" fill="#f00">
<text x="52.7" y="97">1</text>
<text x="54.2" y="98.8">VCC</text>
</g>
<g font-size="3.2">
<text x="190.3" y="234.6">17</text>
<text x="191.8" y="236.4">DDC/CEC_GND</text>
<text x="56.3" y="261.1">17</text>
<text x="57.7" y="262.8">DDC/CEC/HEC_GND</text>
</g>
</svg>
